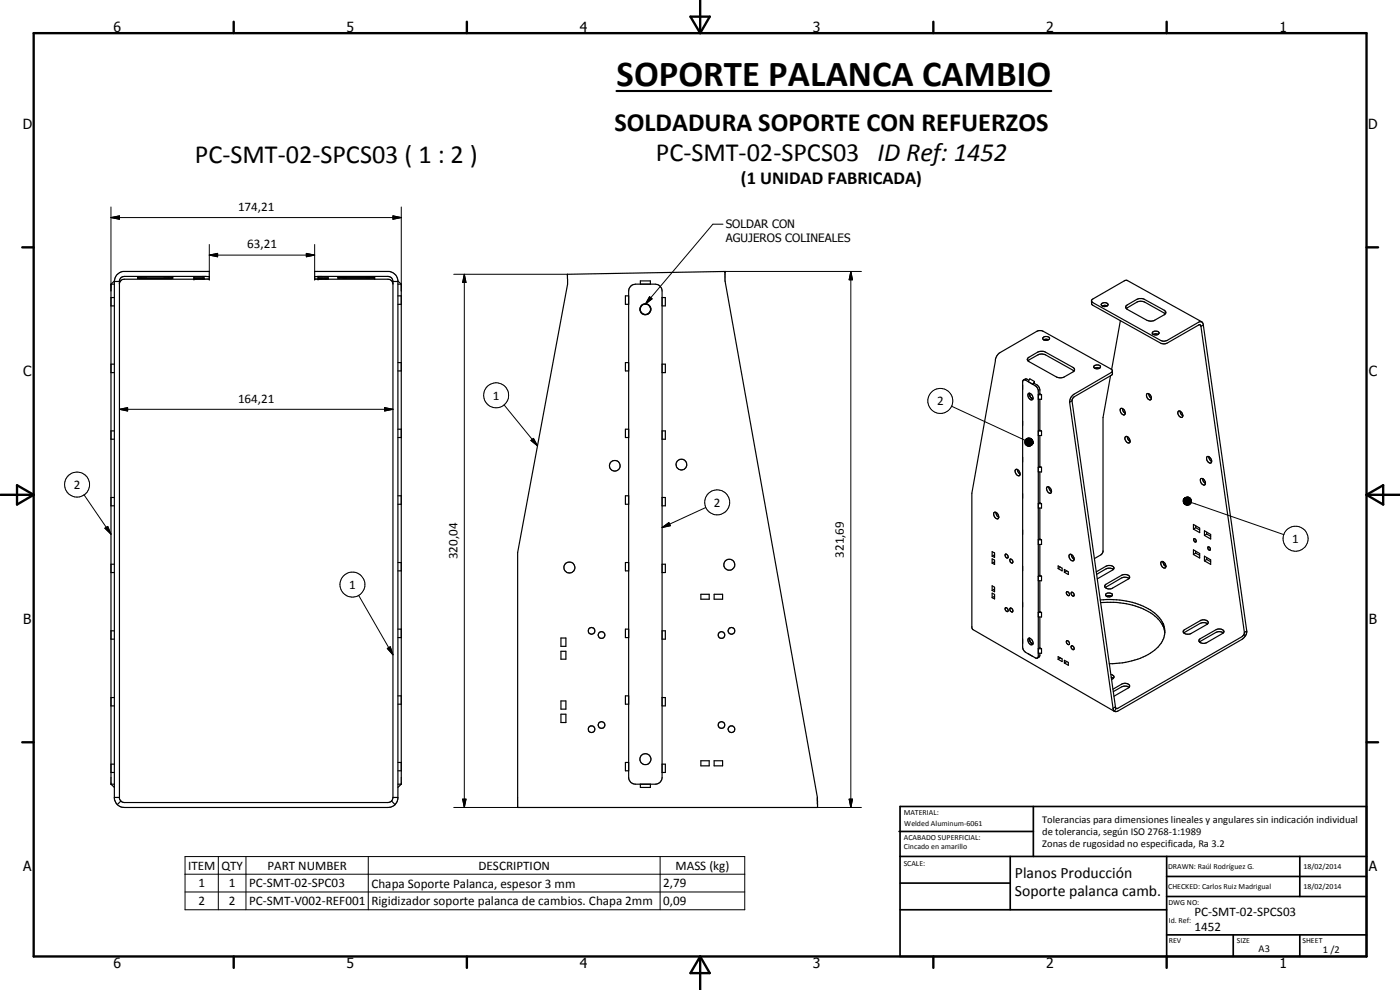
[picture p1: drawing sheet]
<svg xmlns="http://www.w3.org/2000/svg" width="420mm" height="297mm" viewBox="0 0 420 297" stroke-linecap="round" stroke-linejoin="round" font-family="sans-serif">
<g fill="none" stroke="#000" stroke-width=".35">
<path d="M33.3 85.3h1M33.3 91.8h1M33.3 89.3h1M33.3 85.3v150M34.3 84.5v155.1l.9 1.8M34.3 84.5a3 3 0 0 1 2.6-3.1h25.9v2.3l-25.5 .1a1.51 1.51 0 0 0-1.5 1.2M34.3 84.5h1.5M34.3 84.3l-1 1M41.3 83.2h10.5v.3l-10.1 .1-.4-.1zM41.3 83.2h.1M58.2 83.1h3.1zM61.2 83.7h-3h3.1"/>
<path d="M62.8 83l-25.5-.1-1 .5-.5 .8v155.4l.5 .7M94.4 83l22-.1a1.45 1.45 0 0 1 1.5 1.6M95.5 83.1h3zM95.5 83.7h3zM101.4 83.2h11v.3h-9.5h-1.5zM117.9 84.5v154.8M117.9 85.3l-.4-1.1-1.1-.4-22-.1v-2.3h22.4a3.1 3.1 0 0 1 2.6 2.7v155.5l-.2 .9-.6 .9M117.9 84.5h1.5M119.4 85.3h1M119.4 88.8h1M119.4 91.3h1M119.4 84.3l1 1"/>
<path d="M120.4 85.3v150M170.3 82.3l47.3-.9v3.1l27.7 154.8 .1 3h-90v-76.5l14.9-80.5zM188.7 88.8h-1v2.5h1M189.4 85.8l1.3-.5h6a2.09 2.09 0 0 1 2 2v146a2.09 2.09 0 0 1-2 2h-6a2 2 0 0 1-2-2v-146l.1-.7zM192.2 85.3v-1h3v1M198.7 89.3h1v2.5h-1M327.6 90.3l.4-.6 10-5.6 22.7 12.5M327.6 90.3v.9l.4 .4 20.6 11.5 1 .1 .7-.2 9.6-5.5h.3l.2 .4M327.6 90.3l.4 .5 20.8 11.5 1.5-.1 9.4-5.5a.9 .9 0 0 1 1-.1 .9 .9 0 0 1 .4 .9M330.5 91.2a1.11 1.11 0 0 1 1.1-.4 1.11 1.11 0 0 1 .9 .8 1.11 1.11 0 0 1-1.1 .4 1.11 1.11 0 0 1-.9-.8zM330.8 91.8l.6-.2 .9 .2M336.2 96.2l-2.6 14.7"/>
<path d="M338 91.7l3.2-1.9 1.6-.2 6.6 3.5a.72 .72 0 0 1 .5 .7 .72 .72 0 0 1-.5 .6l-3 1.8-1.7 .1-6.4-3.5-.4-.6zM338 92.6l3.2-1.9a2.65 2.65 0 0 1 2.3-.1l6.2 3.5M345.9 99.7a1.28 1.28 0 0 1 2 .2 1.21 1.21 0 0 1-2.1 0zM360.4 97.9l13.1 91.8M361.1 97.5l13.1 91.9M361.1 97.5l-.7 .4M33.3 111.8h1M33.3 109.3h1M119.4 108.8h1M119.4 111.3h1M188.7 108.8h-1v2.5h1M198.7 109.3h1v2.5h-1"/>
<path d="M307 114.1l.7-.1 3 1.7 .7 .7 .2 .7v79.9l-.4 .5h-.4l-3-1.8-.5-.5-.4-.9zM307.2 114l.9-.3 .7 .4M308.5 107.4l2.9-1.7 .8-.3 1.1 .1 8.7 4.7a.72 .72 0 0 1 .5 .7 .72 .72 0 0 1-.5 .7l-2.6 1.5a2.65 2.65 0 0 1-2.3 0l-8.3-4.6-.5-.6zM308.5 108.2l2.9-1.7a2.59 2.59 0 0 1 2.4 0l8.6 4.8M308.6 118.1a1.17 1.17 0 0 1 1.2 .6 1.17 1.17 0 0 1-.1 1.3 1.41 1.41 0 0 1-1.1-1.9zM309 118v.6l.3 .7M309.1 118l-.1 .6M309.1 118.8l.1 .2M309.3 119.2l.7 .5M309.3 119.3l.4 .2M310.4 115.1l.9 .5 .6 .8 .2 1.8M310.4 115.1l-.4 .2"/>
<path d="M310.5 114.5l-1.4-.8-.5 .8 1.4 .8M310.5 114.5l-.5 .8M310.5 114.5l-.1 .6M312.1 119.8v9.3M312.1 118.2l-.5 .2h1M312.1 118.2l.5 .2M312.6 118.4v1.4h-1M313 101.4a1.23 1.23 0 0 1 2 .2 1.12 1.12 0 0 1-1.1 .5 1.12 1.12 0 0 1-.9-.7zM314.7 101.9l-.9-.1-.6 .2M328.4 109.8a1.27 1.27 0 0 1 1.9 .3 1.17 1.17 0 0 1-2.1-.1zM328.5 110.5l.6-.2 .9 .2M333.3 112.8l-2.3 12.5v40.2l-.5 .9-2 1.2"/>
<path d="M333.6 110.9l.2 .2-.2 .6-11.2 6.5a2.85 2.85 0 0 0-1.4 2.5M333.6 110.9l-20.5-11.5-.7-.2-1.2 .2-11.1 6.4a3 3 0 0 0-1.4 2.4l-7 39.8v40.5l.3 .4 42.5 24.5M333.8 111.3l.1 .8-.2 .4-11.3 6.5-.6 .7-.1 .6M344.2 118.1a1.2 1.2 0 0 1 1.1 .6 1.2 1.2 0 0 1 0 1.3 1.23 1.23 0 0 1-1.1-1.9zM344.8 118.1l.2 .8 .6 .6M346.1 100.3l.6-.1 .9 .1M33.3 131.8h1M33.3 129.3h1M119.4 128.8h1M119.4 131.3h1M188.7 128.8h-1v2.5h1M198.7 129.3h1v2.5h-1"/>
<path d="M312.1 130.7v9.3M312.1 129.1l-.5 .2h1M312.1 129.1l.5 .2M312.1 140l-.5 .2h1M312.1 140l.5 .2M312.6 129.3v1.4h-1M321 120.7l13 91.8M321.7 120.3l13.1 91.8M321.7 120.3l-.7 .4M336.2 122.7a1.13 1.13 0 0 1 1.3 .4 1.13 1.13 0 0 1-.1 1.4 1.44 1.44 0 0 1-1.2-1.8zM336.9 122.6l.2 .8 .6 .6M337.8 131a1.33 1.33 0 0 1 1.2 1.8 1.25 1.25 0 0 1-1.2-1.8z"/>
<path d="M338.3 131l.2 .8 .7 .7M353.6 123.4a1.07 1.07 0 0 1 1.2 .6 1.07 1.07 0 0 1-.2 1.3 1.42 1.42 0 0 1-1-1.9zM354.2 123.4l.1 .6 .7 .8M362.2 137.1a1.12 1.12 0 0 1 1.2 .3 1.12 1.12 0 0 1 .1 1.3 1.09 1.09 0 0 1-1.2-.2 1.09 1.09 0 0 1-.2-1.2zM362.8 137l.1 .7 .7 .8M33.3 151.8h1M33.3 149.3h1M119.4 148.8h1M119.4 151.3h1M188.7 148.8h-1v2.5h1M198.7 149.3h1v2.5h-1M298.3 153.8a1.11 1.11 0 0 1 1.2 .6 1.11 1.11 0 0 1-.2 1.3 1.48 1.48 0 0 1-1-1.9z"/>
<path d="M298.9 153.8l.2 .8 .7 .6M304.7 141a1.12 1.12 0 0 1 1.3 .5 1.12 1.12 0 0 1-.1 1.2 1.35 1.35 0 0 1-1.2-1.7zM305.3 140.9l.2 .6 .6 .8M312.1 141.6v9.2M312.1 152.4v9.3M312.1 150.8l-.5 .3h1M312.1 150.8l.5 .3M312.6 140.2v1.4h-1M312.6 151.1v1.3h-1M314.1 146.2a1.13 1.13 0 0 1 1.2 .4 1.13 1.13 0 0 1 .2 1.2 1.05 1.05 0 0 1-1.1-.2 1.05 1.05 0 0 1-.3-1zM314.8 146.1l.2 .8 .6 .6M358.2 157.4l1.8 1.1v1.3l-1.8-1.1z"/>
<path d="M358.8 158.3l1.2 .7M358.8 158.3l-.6 .4M358.8 157.8v.5M360.3 143.7a.93 .93 0 0 1 1.4 .8l-.1 .9a1.21 1.21 0 0 1-1.4-1.6zM361 143.6l.1 .8 .7 .7M361.5 159.3l1.8 1.1v1.3l-1.8-1zM362.2 159.7v.5M33.3 171.8h1M33.3 169.3h1M119.4 168.8h1M119.4 171.3h1M188.7 168.8h-1v2.5h1"/>
<path d="M198.7 169.3h1v2.5h-1M210.3 178.3h2.5v1.5h-2.5zM214.3 178.3h2.6v1.5h-2.6zM297.8 178l.7 .4v1.3l-.7-.4zM297.8 165.5l.7 .4v1.4l-.7-.4zM297.8 167.7l.7 .4v1.3l-.7-.4zM297.8 175.8l.7 .4v1.3l-.7-.3zM298.5 176.7l-.7 .5M298.5 168.6l-.7 .4M298.5 166.5l-.7 .4M298.5 178.9l-.7 .4M301.7 166.3a.68 .68 0 0 1 .7 .3 .68 .68 0 0 1 0 .8l-.6-.3z"/>
<path d="M303.1 167.8a.64 .64 0 0 1 .8 .3 .64 .64 0 0 1-.3 .9l-.4-.3zM312.1 163.4v9.2M312.1 174.2v9.3M312.1 172.6l-.5 .3h1M312.1 172.6l.5 .3M312.1 161.7l-.5 .3h1M312.1 161.7l.5 .3M312.6 162v1.4h-1M312.6 172.9v1.3h-1M317.6 169.8l1.2 .7v.8l-1.2-.7zM318.3 170.2l-.7 .4M319.4 170.9l1.2 .7v.8l-1.2-.7z"/>
<path d="M320.1 177.6a.62 .62 0 0 1 .7 .3 .62 .62 0 0 1-.2 .8l-.5-.4zM320.2 171.3l-.8 .4M320.9 166.5a1.12 1.12 0 0 1 1.2 .2 1.12 1.12 0 0 1 .3 1.2 .67 .67 0 0 1-.8 .4 .67 .67 0 0 1-.5-.6l-.3-.7zM321.5 177.8a.66 .66 0 0 1 .7 .3 .66 .66 0 0 1-.1 .8l-.6-.5zM321.5 166.4l.1 .6 .8 .8M329 171.6l2.9-1.7a1.49 1.49 0 0 1 2.4 .7l-.4 .4-4.6 2.7M331.8 175.4l4.8-2.8a1.47 1.47 0 0 1 2.4 .8l-5.1 3a1.46 1.46 0 0 1-2.4-.6zM331.9 178.2a1.4 1.4 0 0 1 1.9 .2 1.04 1.04 0 0 1-1 .7 1.04 1.04 0 0 1-1-.8zM332.1 178.9l.6-.2 .9 .2M334.1 170.9a2.06 2.06 0 0 0-2.2-.2l-2.8 1.6M338.9 173.6a2.23 2.23 0 0 0-2.3-.2l-4.9 2.9M348.4 168.6a1.18 1.18 0 0 1 1.5 1.2l-.2 .5a1.26 1.26 0 0 1-1.3-1.7z"/>
<path d="M349.1 168.5l.2 .8 .6 .7M358.2 165l1.8 1.1v1.3l-1.8-1zM358.3 161.7a.54 .54 0 0 1 .6 .3 .54 .54 0 0 1-.2 .6l-.5-.5zM358.8 165.4v.5M358.8 165.9l1.2 .7M358.8 165.9l-.6 .5M361.5 166.9l1.8 1.1v1.3l-1.8-1zM362.2 160.2l1.1 .7M362.2 167.9l1.1 .6M362.2 167.9l-.7 .4M362.2 167.3v.6M362.2 160.2l-.7 .5"/>
<path d="M362.5 164.1a.55 .55 0 0 1 .7 .3 .55 .55 0 0 1-.2 .7l-.5-.4zM33.3 191.8h1M33.3 189.3h1M119.4 188.8h1M119.4 191.3h1M168.3 191.4h1.5v2.5h-1.5zM168.3 195.4h1.5v2.4h-1.5zM188.7 188.8h-1v2.5h1M198.7 189.3h1v2.5h-1M301.8 182.3a.67 .67 0 0 1 .7 .4 .67 .67 0 0 1-.3 .8 .82 .82 0 0 1-.4-1.2zM303.1 182.5a.62 .62 0 0 1 .8 .3 .62 .62 0 0 1-.3 .8 .89 .89 0 0 1-.5-1.1zM308.6 196.1l1.4 .9"/>
<path d="M308.6 191.6a1.14 1.14 0 0 1 1.2 .6 1.14 1.14 0 0 1-.1 1.3 1.35 1.35 0 0 1-1.1-1.9zM309 191.5a1.61 1.61 0 0 0 1 1.7M312.1 185.1v9.3M312.1 196l-.2 1.1-.5 .3M312.1 194.4l-.5 .2h1M312.1 194.4l.5 .2M312.1 183.5l-.5 .3h1M312.1 183.5l.5 .3M312.6 194.6v1.4h-1M312.6 183.8v1.3h-1M317.6 197l1.2 .7v.8l-1.2-.7zM318.3 197.4l-.7 .4"/>
<path d="M319.4 198.1l1.2 .7v.8l-1.2-.7zM320.1 192.3a.62 .62 0 0 1 .7 .3 .62 .62 0 0 1-.2 .8l-.5-.4zM320.2 198.5l-.8 .4M321.5 193.8a.61 .61 0 0 1 .8 .4 .61 .61 0 0 1-.3 .7l-.5-.4zM330.2 180a22.5 22.5 0 0 1 16.9 4.4l.9 1 1 1.6M330.3 180.8a22.4 22.4 0 0 1 16.8 4.5l.9 .9 1 1.6M349 187v.8M349 187.8l.2 .3M349 187l.2 .4M349.2 187.4l.4 2.5M349.2 187.4a6.7 6.7 0 0 1-2.7 7.7 21.8 21.8 0 0 1-13.6 4M355.2 189.2l5-3a1.44 1.44 0 0 1 2.4 .7l-.4 .5-4.7 2.7a1.77 1.77 0 0 1-2.4-.6z"/>
<path d="M359.9 191.9l5-3a1.56 1.56 0 0 1 2.4 .8l-5.1 3.1a1.56 1.56 0 0 1-2.4-.7zM362.4 187.2l-.9-.4-1.3 .2-4.9 2.9M367.1 189.9a2.01 2.01 0 0 0-2.2-.2l-4.9 3M373.3 190.5l-.5 .5-37.4 21.6h-.4M373.3 190.5l.5 .3M373.5 189.7l-.2 .8M373.8 190.8l-1 1-37.3 21.6h-1M374.2 189.4l-.7 .3M374.2 189.4l-.4 1.4M33.3 211.8h1M33.3 209.3h1M119.4 208.8h1"/>
<path d="M119.4 211.3h1M168.3 214.3h1.5v2.5h-1.5zM168.3 210.3h1.5v2.5h-1.5zM188.7 208.8h-1v2.5h1M198.7 209.3h1v2.5h-1M333.4 202.4l.5 .1a.71 .71 0 0 1 .4 .8 .71 .71 0 0 1-.7 .6M333.5 203.2l.6 .3M334 206.8l2.6-1.5a1.44 1.44 0 0 1 2.4 .7l-.4 .4-4.3 2.5M334 212.5l.5 .9M334.8 212.1l-.8 .4M334.8 212.1l.2 .5M335 212.6l-.5 .8"/>
<path d="M338.9 206.2l-.7-.3h-1.1l-3 1.6M33.3 235.3h1M33.3 231.8h1M33.3 229.3h1M33.3 235.3l1 1M34.3 239.3h1.5M117.9 239.3h1.5M117.9 239.3l-.4 1M119.4 235.3h1M119.4 228.8h1M119.4 231.3h1M120.4 235.3l-1 1"/>
<path d="M188.7 228.8h-1v2.5h1M192.2 235.3v1h3v-1M198.7 229.3h1v2.5h-1M210.3 228.3h2.5v1.5h-2.5zM214.3 228.3h2.6v1.5h-2.6zM35.2 241.4l1 .7 1.1 .2h79.1l1.1-.2 1.1-.7M36.3 240.3l1 .5h79.1l1.1-.5M36.3 240.3l-1.1 1.1M117.5 240.3l1.1 1.1M245.3 240.1l.1 .2M245.3 241.2l.1 .2"/>
<circle cx="193.7" cy="92.8" r="1.65"/>
<circle cx="193.7" cy="92.8" r="1.55"/>
<circle cx="184.5" cy="139.7" r="1.61"/>
<circle cx="204.5" cy="139.4" r="1.61"/>
<circle cx="170.9" cy="170.3" r="1.64"/>
<circle cx="218.9" cy="169.4" r="1.65"/>
<circle cx="177.6" cy="189.3" r="1"/>
<circle cx="180.5" cy="190.5" r="1.01"/>
<circle cx="216.5" cy="190.5" r="1"/>
<circle cx="219.5" cy="189.3" r="1.01"/>
<circle cx="177.5" cy="218.8" r="1.01"/>
<circle cx="180.5" cy="217.5" r="1"/>
<circle cx="216.5" cy="217.5" r=".99"/>
<circle cx="219.5" cy="218.8" r=".99"/>
<circle cx="193.7" cy="227.8" r="1.66"/>
</g>
<g fill="#000">
<circle cx="58.2" cy="83.7" r=".18"/>
<circle cx="58.2" cy="83.1" r=".18"/>
<circle cx="62.8" cy="83.7" r=".18"/>
<circle cx="62.8" cy="83" r=".18"/>
<circle cx="94.4" cy="83.7" r=".18"/>
<circle cx="94.4" cy="83" r=".18"/>
<circle cx="95.5" cy="83.1" r=".18"/>
<circle cx="95.5" cy="83.7" r=".18"/>
<circle cx="112.4" cy="83.5" r=".18"/>
<circle cx="112.4" cy="83.2" r=".18"/>
<circle cx="170.3" cy="82.3" r=".18"/>
<circle cx="217.6" cy="81.4" r=".18"/>
</g>
<g fill="none" stroke="#000" stroke-width=".71">
<path d="M10.1 9.9h400v277.1h-400zM70.1 6.5v3.4M140.1 6.5v3.4M207.2 5h5.8l-2.9 4.9zM210.1 0v9.9M280.1 6.5v3.4M350.1 6.5v3.4M6.7 74.2h3.4M410.1 74.2h3.5M.1 148.5h10M5.1 145.6l5 2.9-5 2.9zM410.1 148.5h10"/>
<path d="M410.1 148.5l5-2.9v5.8zM6.7 222.7h3.4M410.1 222.7h3.5M70.1 287v3.4M140.1 287v3.4M210.1 287v10M210.1 287l2.9 5h-5.8zM280.1 287v3.4M350.1 287v3.4"/>
</g>
<g fill="none" stroke="#000" stroke-width=".51">
<path d="M269.8 249.5h40.3M270.1 242h140v45h-140zM270.1 257h140M303.2 257v16M310.1 242v15M350.1 257v30M390.1 257v12M270.1 265h33.1M270.1 273h80M350.1 269h60M350.1 263h60M350.1 280.5h60"/>
<path d="M370.1 280.5v6.5M390.1 280.5v6.5"/>
</g>
<g fill="none" stroke="#000" stroke-width=".3">
<path d="M33.3 65.3l2.5-.5v1zM33.3 65.3h87.1M33.3 62.1v25.2M62.8 76.5l2.5-.5v1zM62.8 76.5h31.6M62.8 73.4v8.1M91.9 76l2.5 .5-2.5 .5zM94.4 73.4v8.1M117.9 64.8l2.5 .5-2.5 .5zM120.4 62.1v25.2M217 67.3h-3.1l-20.2 23.9M136.2 82.3h34.1"/>
<path d="M139.3 82.3l.6 2.5h-1.1zM139.3 82.3v160M194.9 89l.8 .7-2 1.5zM217.6 81.4h40.9M255.3 81.4l.6 2.5h-1.1zM255.3 81.4v160.9M35.8 122.8l2.5-.5v1zM35.8 122.8h82.1M115.4 122.3l2.5 .5-2.5 .5zM151.3 121.5l10 12.3M159.3 132.2l.8-.7 1.2 2.3zM285.6 121.9l22 10.2"/>
<path d="M307.5 132.5l2.4 .7-2.4-.4zM307.5 132.8l2.4 .4-2.3-.2zM307.6 132.2l2.3 1-2.4-.7zM307.6 133l2.3 .2-2.2 .1zM307.6 133.1h2.3M307.7 132l.2-.2 2 1.4zM307.7 132l2.2 1.2-2.3-1zM307.7 133.3l2.2-.1-2 .3zM307.9 131.8l.1-.2 1.9 1.6zM307.9 133.5l2-.3-1.9 .5zM308 131.6l.3-.1 1.6 1.7zM308 133.7l1.9-.5-1.6 .6z"/>
<path d="M308.3 131.5l.3-.1 1.3 1.8zM308.3 133.8l1.6-.6zM308.6 131.4h.2l1.1 1.8zM308.6 133.9l1.3-.7-1.1 .7zM308.8 131.4h.3l.8 1.8zM308.8 133.9l1.1-.7zM309.1 131.4l.3 .1 .5 1.7zM309.1 133.9l.8-.7zM309.3 133.7l.6-.5zM309.4 131.5l.5 1.7zM309.6 131.7l.2 .2 .1 1.3zM309.8 131.9l.1 1.3z"/>
<path d="M309.9 132.1v1.1zM309.9 133.2l-.3 .4zM309.9 133.2l-.1 .2zM310 132.4l-.1 .8zM310 132.6l-.1 .6zM25.2 148.5l8.1 11.8M31.5 158.5l.8-.6 1 2.4zM198.7 158.3l2-1.5 .5 .9zM211.8 152.3l-13.1 6M355.2 149.9l-.1 .6zM355.2 149.9v.8zM355.2 149.9l.1 1.1z"/>
<path d="M355.2 149.9l.2 1.3zM355.2 149.9l.4 1.5zM355.2 149.9l.7 1.6-.3-.1zM355.2 149.9l.9 1.7-.2-.1zM355.2 149.9l1.2 1.7h-.3zM355.2 149.9l1.5 1.7h-.3zM355.2 149.9l1.7 1.6-.2 .1zM355.2 149.9l2 1.4-.3 .2zM355.2 149.9l2.1 1.2-.1 .2zM355.2 149.9l2.3 1-.2 .2zM355.2 149.9l2.4 .7-.1 .3zM355.2 149.9l2.4 .5v.2z"/>
<path d="M355.2 149.9l2.4 .2v.3zM355.2 149.9h2.3l.1 .2zM355.2 149.9l2.1-.3 .2 .3zM355.2 149.9l2-.5 .1 .2zM355.2 149.9l1.7-.6 .3 .1zM355.2 149.9l1.5-.8 .2 .2zM355.2 149.9l1.2-.8h.3zM355.2 149.9l1.2-.8zM355.2 150h2.4M355.3 149.7l-.1 .2zM355.5 149.5l.2-.2-.5 .6zM355.5 149.5l-.3 .4z"/>
<path d="M355.7 149.3l.2-.1-.7 .7zM355.9 149.2l.3-.1-1 .8zM357.5 150.8l27.8 9.6M107.6 178.6l10.3 17.9M116.2 194.6l.9-.5 .8 2.4zM138.8 239.8h1.1l-.6 2.5zM254.8 239.8h1.1l-.6 2.5zM55.5 257h168v16h-168zM65.5 257v16M73.8 257v16M110.5 257v16M136.2 242.3h19.2"/>
<path d="M198.1 257v16M245.4 242.3h13.1M55.5 262.3h168M55.5 267.6h168"/>
<circle cx="148.9" cy="118.6" r="3.7"/>
<circle cx="282.2" cy="120.3" r="3.7"/>
<circle cx="23.1" cy="145.4" r="3.8"/>
<circle cx="215.2" cy="150.7" r="3.8"/>
<circle cx="105.8" cy="175.4" r="3.8"/>
<circle cx="388.8" cy="161.6" r="3.8"/>
</g>
<path d="M185 27.3h130.5" fill="none" stroke="#000" stroke-width=".63"/>
<g fill="#000">
<path d="M33.3 65.3l2.5-.5v1zM62.8 76.5l2.5-.5v1zM91.9 76l2.5 .5-2.5 .5zM117.9 64.8l2.5 .5-2.5 .5zM139.3 82.3l.6 2.5h-1.1zM194.9 89l.8 .7-2 1.5zM255.3 81.4l.6 2.5h-1.1zM35.8 122.8l2.5-.5v1zM115.4 122.3l2.5 .5-2.5 .5zM159.3 132.2l.8-.7 1.2 2.3zM310 132.6l-.1 .6zM310 132.4l-.1 .8z"/>
<path d="M309.9 132.1v1.1zM309.8 131.9l.1 1.3zM309.6 131.7l.2 .2 .1 1.3zM309.4 131.5l.5 1.7zM309.1 131.4l.3 .1 .5 1.7zM308.8 131.4h.3l.8 1.8zM308.6 131.4h.2l1.1 1.8zM308.3 131.5l.3-.1 1.3 1.8zM308 131.6l.3-.1 1.6 1.7zM307.9 131.8l.1-.2 1.9 1.6zM307.7 132l.2-.2 2 1.4zM307.7 132l2.2 1.2-2.3-1z"/>
<path d="M307.6 132.2l2.3 1-2.4-.7zM307.5 132.5l2.4 .7-2.4-.4zM307.9 133.5l2-.3-1.9 .5zM308 133.7l1.9-.5-1.6 .6zM308.3 133.8l1.6-.6zM308.6 133.9l1.3-.7-1.1 .7zM308.8 133.9l1.1-.7zM309.1 133.9l.8-.7zM309.3 133.7l.6-.5zM309.9 133.2l-.3 .4zM309.9 133.2l-.1 .2zM31.5 158.5l.8-.6 1 2.4z"/>
<path d="M198.7 158.3l2-1.5 .5 .9zM355.2 149.9l-.1 .6zM355.2 149.9v.8zM355.2 149.9l.1 1.1zM355.2 149.9l.2 1.3zM355.2 149.9l.4 1.5zM355.2 149.9l.7 1.6-.3-.1zM355.2 149.9l.9 1.7-.2-.1zM355.2 149.9l1.2 1.7h-.3zM355.2 149.9l1.5 1.7h-.3zM355.2 149.9l1.7 1.6-.2 .1zM355.2 149.9l2 1.4-.3 .2z"/>
<path d="M355.2 149.9l2.1 1.2-.1 .2zM355.2 149.9l2.3 1-.2 .2zM355.2 149.9l2.4 .7-.1 .3zM355.2 149.9l2.4 .5v.2zM355.2 149.9l2-.5 .1 .2zM355.2 149.9l1.7-.6 .3 .1zM355.2 149.9l1.5-.8 .2 .2zM355.2 149.9l1.2-.8h.3zM355.2 149.9l1.2-.8zM355.9 149.2l.3-.1-1 .8zM355.7 149.3l.2-.1-.7 .7zM355.5 149.5l.2-.2-.5 .6z"/>
<path d="M355.5 149.5l-.3 .4zM355.3 149.7l-.1 .2zM116.2 194.6l.9-.5 .8 2.4zM138.8 239.8h1.1l-.6 2.5zM254.8 239.8h1.1l-.6 2.5z"/>
</g>
<path d="M307.5 133h2.4M355.2 150.2h2.4" fill="none" stroke="#000" stroke-width=".42"/>
<path d="M307.7 133.3h2.2M355.2 149.8h2.3" fill="none" stroke="#000" stroke-width=".34"/>
<text font-size="11" x="185.1" y="25.7">SOPORTE PALANCA CAMBIO</text>
<g font-size="7.9">
<text x="184.4" y="39.2">SOLDADURA SOPORTE CON REFUERZOS</text>
<text x="58.5" y="48.8">PC-SMT-02-SPCS03 ( 1 : 2 )</text>
<text x="196.8" y="48.3">PC-SMT-02-SPCS03 ID Ref: 1452</text>
</g>
<text font-size="5.5" x="222.4" y="55.3">(1 UNIDAD FABRICADA)</text>
<g font-size="4.7">
<text x="304.6" y="263.5">Planos Producción</text>
<text x="304.6" y="268.9">Soporte palanca camb.</text>
</g>
<g font-size="4.2">
<text x="34" y="9.6">6</text>
<text x="104" y="9.6">5</text>
<text x="174" y="9.6">4</text>
<text x="244" y="9.6">3</text>
<text x="314" y="9.6">2</text>
<text x="384" y="9.6">1</text>
<text x="6.8" y="38.7">D</text>
<text x="410.6" y="38.7">D</text>
<text x="7" y="112.9">C</text>
<text x="410.8" y="112.9">C</text>
<text x="7" y="187.1">B</text>
<text x="410.8" y="187.1">B</text>
<text x="7" y="261.4">A</text>
<text x="410.8" y="261.4">A</text>
<text x="34" y="290.4">6</text>
<text x="104" y="290.4">5</text>
<text x="174" y="290.4">4</text>
<text x="244" y="290.4">3</text>
<text x="314" y="290.4">2</text>
<text x="384" y="290.4">1</text>
</g>
<g font-size="3.9">
<text x="71.4" y="63.2">174,21</text>
<text x="74.2" y="74.5">63,21</text>
<text x="147.9" y="119.9">1</text>
<text x="71.4" y="120.8">164,21</text>
<text x="281.2" y="121.6">2</text>
<text x="22.2" y="146.7">2</text>
<text x="214.2" y="152">2</text>
<text x="137.3" y="167.8" transform="rotate(-90 137.3 167.8)">320,04</text>
<text x="253.3" y="167.4" transform="rotate(-90 253.3 167.4)">321,69</text>
<text x="387.8" y="162.9">1</text>
<text x="104.8" y="176.7">1</text>
<text x="56.5" y="260.9">ITEM</text>
<text x="66.5" y="260.9">QTY</text>
<text x="80.3" y="260.9">PART NUMBER</text>
<text x="143.6" y="260.9">DESCRIPTION</text>
<text x="202.8" y="261">MASS (kg)</text>
<text x="59.6" y="266.2">1</text>
<text x="68.7" y="266.2">1</text>
<text x="74.7" y="266.2">PC-SMT-02-SPC03</text>
<text x="111.5" y="266.3">Chapa Soporte Palanca, espesor 3 mm</text>
<text x="199" y="266.2">2,79</text>
<text x="59.6" y="271.6">2</text>
<text x="68.7" y="271.6">2</text>
<text x="74.7" y="271.6">PC-SMT-V002-REF001</text>
<text x="111.5" y="271.7">Rigidizador soporte palanca de cambios. Chapa 2mm</text>
<text x="199" y="271.6">0,09</text>
<text x="358.5" y="275">PC-SMT-02-SPCS03</text>
<text x="358.5" y="279.4">1452</text>
</g>
<g font-size="3.5">
<text x="217.8" y="68.5">SOLDAR CON</text>
<text x="217.8" y="72.7">AGUJEROS COLINEALES</text>
</g>
<g font-size="3.1">
<text x="312.7" y="246.8">Tolerancias para dimensiones lineales y angulares sin indicación individual</text>
<text x="312.7" y="250.4">de tolerancia, según ISO 2768-1:1989</text>
<text x="312.7" y="254">Zonas de rugosidad no especificada, Ra 3.2</text>
<text x="377.7" y="285.6">A3</text>
<text x="397" y="285.9">1 /2</text>
</g>
<g font-size="2.4">
<text x="271.2" y="244.4">MATERIAL:</text>
<text x="271.3" y="252">ACABADO SUPERFICIAL:</text>
<text x="271.4" y="247.9">Welded Aluminum-6061</text>
<text x="271.3" y="254.6">Cincado en amarillo</text>
<text x="271.2" y="259.7">SCALE:</text>
<text x="350.6" y="260.8">DRAWN: Raúl Rodríguez G.</text>
<text x="391.2" y="260.6">18/02/2014</text>
<text x="350.6" y="266.9">CHECKED: Carlos Ruiz Madrigual</text>
<text x="391.2" y="266.7">18/02/2014</text>
<text x="350.6" y="271.4">DWG NO:</text>
<text x="350.8" y="276.9">Id. Ref:</text>
<text x="350.8" y="282.8">REV</text>
<text x="371.2" y="282.9">SIZE</text>
<text x="390.9" y="282.9">SHEET</text>
</g>
</svg>
